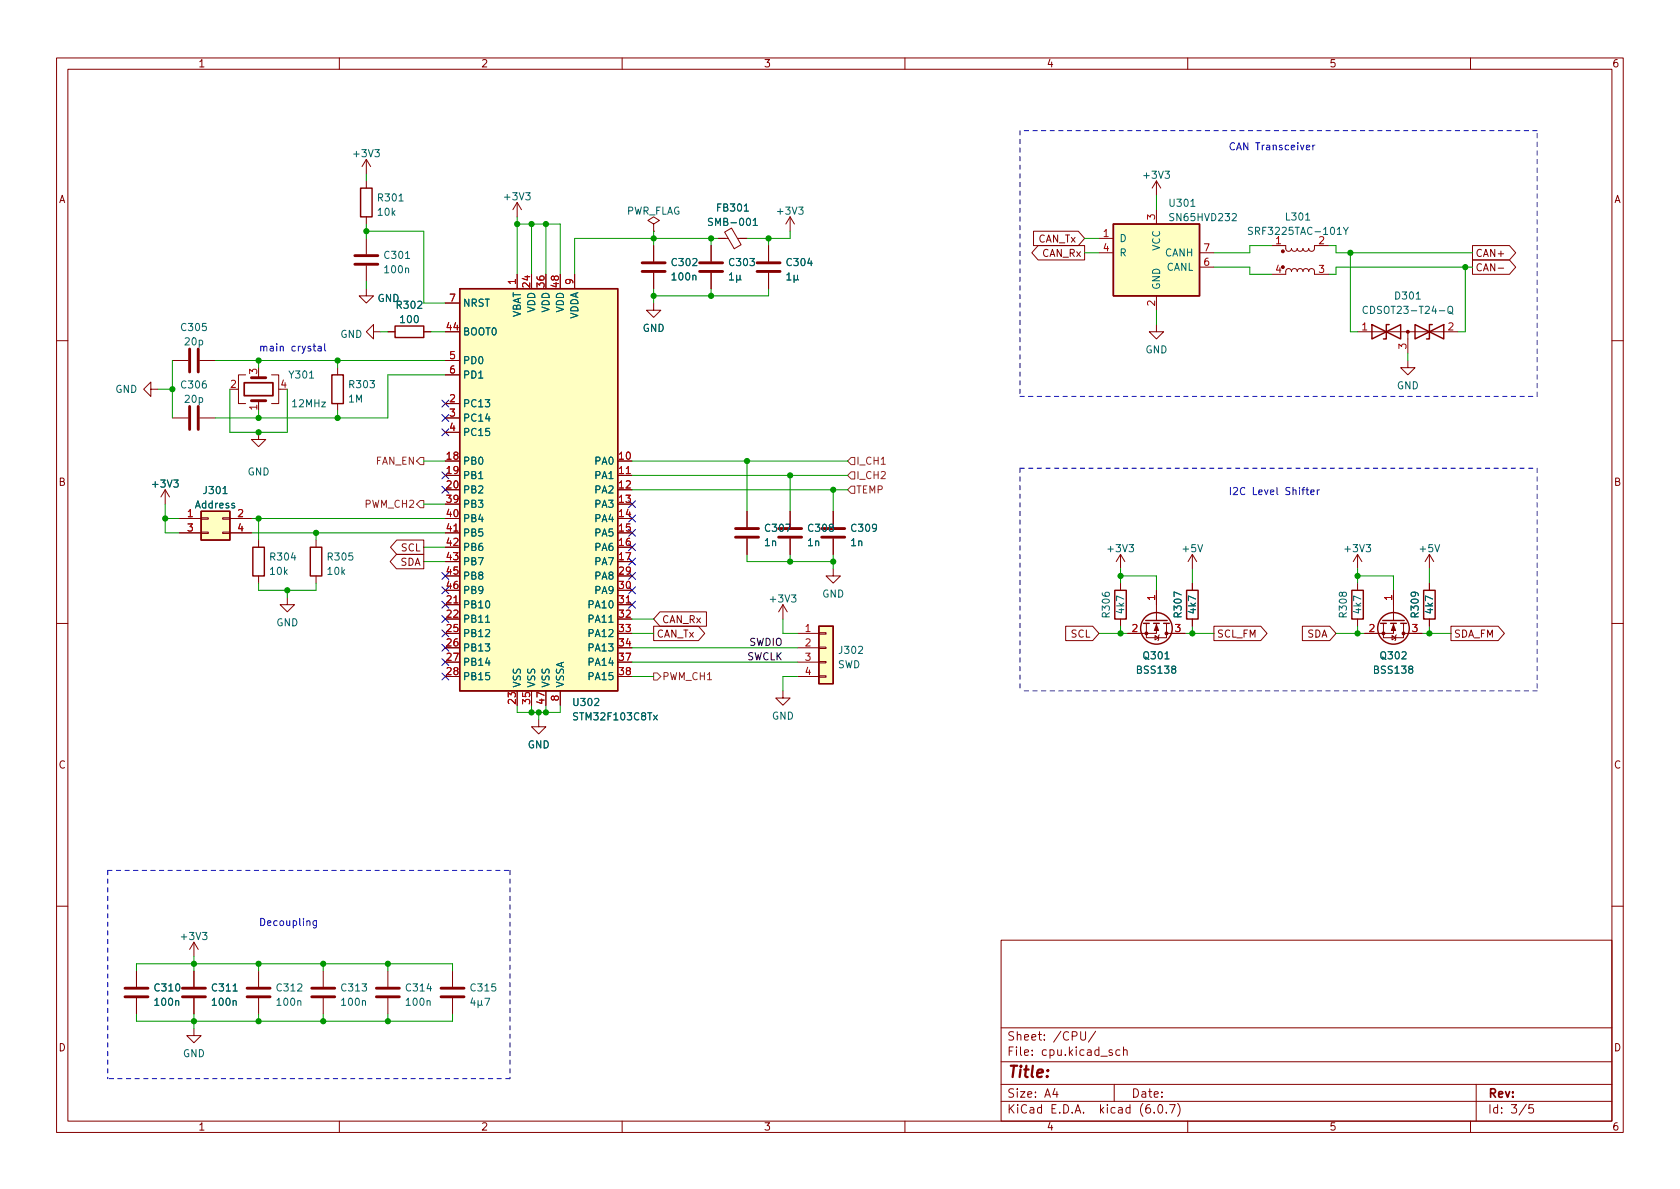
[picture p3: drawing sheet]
<svg xmlns="http://www.w3.org/2000/svg" width="297mm" height="210mm" viewBox="0 0 297 210" stroke-linecap="round" stroke-linejoin="round" font-family="sans-serif">
<g fill="none" stroke="#840000" stroke-width=".18">
<path d="M10 10.2h277v190.1h-277zM12 12.2h273v186.1h-273zM60 10.2v2M110 10.2v2M160 10.2v2M210 10.2v2M260 10.2v2M64.8 28.2l-.8 1.3M64.8 28.2v2.5M64.8 32v1.3M64.8 38.3v1.3M64.8 28.2l.7 1.3"/>
<path d="M91.4 35.8v2.5M91.4 35.8l-.7 1.3M91.4 35.8l.8 1.3M115.6 39.6l1-.6-1-.7-1 .7 1 .6v1.3M139.7 38.3l.8 1.3M139.7 38.3v2.6M139.7 38.3l-.8 1.3M204.5 32v2.5M204.5 37.1v2.5M204.5 32l-.8 1.3M204.5 32l.7 1.3M64.8 51v1.3h1.2l-1.2 1.3-1.3-1.3h1.3"/>
<path d="M64.8 42.2v2.8M64.8 47v2.8M66 58.7v-1.3l-1.2 1.3 1.2 1.2v-1.2h1.3M68.6 58.7h1.2M74.9 58.7h1.3M78.7 53.6h2.6M91.4 48.5v2.5M101.6 48.5v2.5M115.6 53.6v1.3h1.2l-1.2 1.2-1.3-1.2h1.3M115.6 40.9h.1M115.6 43.4v2.8M115.6 48.3v2.7"/>
<path d="M125.7 43.4v2.8M125.7 48.3v2.7M127 42.2h1.8M128.1 41l1.2-.7 1.7 3-1.2 .7zM130.4 42.2h1.7M135.9 43.4v2.8M135.9 48.3v2.7M182.7 40.9h8l1.1 1.3-1.1 1.2h-8zM183.5 43.4h8.3v2.6h-8.3l-1.1-1.3zM194.3 42.2h2.5M194.3 44.7h2.5M204.5 57.4v1.3h1.2l-1.2 1.2-1.3-1.2h1.3"/>
<path d="M204.5 52.3v2.6M212.1 44.7h2.5M212.1 47.2h2.5M224.8 43.4h2.5l.1 .8 .4 .2 .4-.1 .1-.4 .2 .4 .3 .1 .4-.1 .2-.4 .1 .4 .3 .1 .4-.1 .2-.4 .1 .4 .3 .1h.4l.2-.5 .2 .4 .4 .1 .4-.3v-.7h2.5M224.8 48.5h2.5l.1-.7 .4-.3 .4 .1 .1 .4 .2-.3 .3-.2 .4 .1 .2 .4 .2-.4 .4-.1 .3 .2 .1 .3 .2-.4 .4-.1 .3 .2 .1 .3 .2-.4 .4-.1 .4 .3v.7h2.5M240 58.7h17.8M248.9 58.7v3.8M260.3 46h6.6l1.1 1.2-1.1 1.3h-6.6zM260.3 43.4h6.6l1.1 1.3-1.1 1.3h-6.6zM264.9 47.4h1M10 60.2h2M26.7 68.8v-1.2l-1.3 1.2 1.3 1.3v-1.3h1.2"/>
<path d="M30.5 73.9h2.8M30.5 63.7h2.8M35.3 73.9h2.8M35.3 63.7h2.8M43.4 66.3h-1.2v5.1h1.2M45.7 76.4v1.3h1.3l-1.3 1.3-1.3-1.3h1.3M45.7 66.3v.5M45.7 70.9v.5M48 66.3h1.3v5.1h-1.3M59.7 65v1.3M59.7 71.4v1.2M78.7 71.4h2.6"/>
<path d="M78.7 73.9h2.6M78.7 76.4h2.6M78.7 63.7h2.6M78.7 66.3h2.6M248.9 63.7v1.3h1.3l-1.3 1.3-1.3-1.3h1.3M285 60.2h2M29.2 86.6l-.8 1.3M29.2 86.6v2.5M29.2 86.6l.8 1.3M31.7 94.2h3.9M31.7 91.7h3.9M35.6 94.1h1.2v.3h-1.2z"/>
<path d="M35.6 91.6h1.2v.2h-1.2zM39.4 94.1h1.2v.3h-1.2zM39.4 91.6h1.2v.2h-1.2zM40.6 94.2h3.8M40.6 91.7h3.8M45.7 95.5v1.3M55.9 95.5v1.3M70.1 98h4.8v2.6h-4.8l-1.1-1.3zM70.2 95.5h4.7v2.5h-4.7l-1.2-1.2zM78.7 94.2h2.6M109.2 84.1h2.6M132.1 90.4v2.8"/>
<path d="M132.1 95.2v2.8M139.7 90.4v2.8M139.7 95.2v2.8M147.3 90.4v2.8M147.3 95.2v2.8M198.1 98l-.7 1.3M198.1 98v2.6M198.1 98l.8 1.3M210.8 98l-.7 1.3M210.8 98v2.6M210.8 98l.8 1.3M240 98v2.6"/>
<path d="M240 98l-.7 1.3M240 98l.8 1.3M252.7 98v2.6M252.7 98l-.7 1.3M252.7 98l.8 1.3M10 110.2h2M45.7 101.8v1.3M50.8 105.7v1.2h1.3l-1.3 1.3-1.3-1.3h1.3M55.9 101.8v1.3M78.7 106.9h2.6M109.2 106.9h2.6M115.6 110.7h7.9l1.1 1.3-1.1 1.3h-7.9z"/>
<path d="M116.7 108.2h8.2v2.5h-8.2l-1.1-1.2zM138.4 106.9l-.7 1.3M138.4 106.9v2.6M138.4 106.9l.8 1.3M141 112h3.8M141 114.5h3.8M141 117.1h3.8M141 119.6h3.8M144.8 119.5h1.2v.3h-1.2zM144.8 117h1.2v.2h-1.2zM144.8 114.4h1.2v.3h-1.2zM144.8 111.9h1.2v.2h-1.2z"/>
<path d="M147.3 100.6v1.2h1.3l-1.3 1.3-1.3-1.3h1.3M188.4 110.7h4.8l1.1 1.3-1.1 1.3h-4.8zM198.1 103.1v1.3M198.1 109.5v1.2M202.7 110.2v2.6h3.5v-2.6M204.2 112.4l.7 .4-.7 .4zM204.5 110.2v1.8h-5.1M204.5 104.4v5.3M205 112.3l-.1 .1v.8l-.2 .1M206.2 112h3.3M210.8 103.1v1.3M210.8 109.5v1.2"/>
<path d="M214.6 110.7h8.3l1.1 1.3-1.1 1.3h-8.3zM230.3 110.7h4.8l1.1 1.3-1.1 1.3h-4.8zM240 103.1v1.3M240 109.5v1.2M244.6 110.2v2.6h3.6v-2.6M246.1 112.4l.7 .4-.7 .4zM246.4 110.2v1.8h-5.1M246.4 104.4v5.3M246.9 112.3l-.1 .1v.8l-.2 .1M248.2 112h3.3M252.7 103.1v1.3M252.7 109.5v1.2"/>
<path d="M256.5 110.7h8.4l1.1 1.3-1.1 1.3h-8.4zM285 110.2h2M95.2 127.2v1.3h1.3l-1.3 1.3-1.2-1.3h1.2M99.1 122.2v2.5M138.4 122.2v1.2h1.3l-1.3 1.3-1.2-1.3h1.2M10 160.2h2M24.1 171.7v2.8M24.1 176.5v2.8M34.3 166.6v2.6M34.3 171.7v2.8M34.3 176.5v2.8M34.3 166.6l-.8 1.3"/>
<path d="M34.3 166.6l.8 1.3M45.7 171.7v2.8M45.7 176.5v2.8M57.1 171.7v2.8M57.1 176.5v2.8M68.6 171.7v2.8M68.6 176.5v2.8M80 171.7v2.8M80 176.5v2.8M177 166.3h108v32h-108zM285 160.2h2M34.3 181.9v1.2h1.3l-1.3 1.3-1.3-1.3h1.3"/>
<path d="M60 198.3v2M110 198.3v2M160 198.3v2M177 194.8h108M177 191.8h108M177 187.8h108M177 181.8h108M186.5 192.5l-.4 1h1M186.9 193v1M191.1 182.4v1.2l.3 .3h.2l.3-.3v-1.2M193.7 182.4l-1.3 1.9M196.6 185.7l-.3-.1-.2 .2v.3l.5 .1v.4h-.5"/>
<path d="M197 191.8v3M198 185.7l-.4-.1-.3 .3v.4l.1 .3h.6M198.6 185.8l.3-.2 .3 .1 .1 .9M198.6 185.1v1.5M204.1 196.7v.1M204.9 195.4l.2-.1a.81 .81 0 0 1 .6 .7 .81 .81 0 0 1-.3 .8h-.2a.81 .81 0 0 1-.6-.6 .81 .81 0 0 1 .3-.8zM206.2 196.7v.1M206.8 195.3h1l-.7 1.5M208.2 195.1a1.72 1.72 0 0 1 0 2.3M210 198.3v2M260 198.3v2M261 191.8v6.5"/>
<path d="M269.9 195.3l-1.3 1.9M271.1 195.3h-.7l-.1 .7 .2-.1 .5 .1 .2 .2-.1 .5-.2 .1-.6-.1"/>
</g>
<g fill="none" stroke="#840000" stroke-width=".51">
<path d="M62.7 46.7h4.1M62.7 45.2h4.1M113.5 48h4.1M113.5 46.5h4.1M123.7 48h4.1M123.7 46.5h4.1M133.9 48h4M133.9 46.5h4M33.5 61.7v4.1M33.5 71.9v4M35.1 61.7v4.1M35.1 71.9v4"/>
<path d="M44.4 70.9h2.6M44.4 66.8h2.6M130 95h4.1M130 93.5h4.1M137.7 95h4M137.7 93.5h4M145.3 95h4.1M145.3 93.5h4.1M22.1 176.3h4.1M22.1 174.7h4.1M32.3 176.3h4M32.3 174.7h4"/>
<path d="M43.7 176.3h4.1M43.7 174.7h4.1M55.1 176.3h4.1M55.1 174.7h4.1M66.5 176.3h4.1M66.5 174.7h4.1M78 176.3h4M78 174.7h4"/>
</g>
<g fill="none" stroke="#006464" stroke-width=".18">
<path d="M126 38.7l-.5-.1-.2 .1v.4l.6 .2 .1 .3-.3 .3-.4-.1M133.2 39l.3-.4v1.3M133.2 39.9h.7M129 48.6l.3-.4v1.3M129 49.5h.7M130.2 48.7v1.2M130.8 49.3l.2 .2M130.8 48.7v.8h-.4l-.2-.2M139.1 48.6l.4-.4v1.3M139.1 49.5h.8M140.4 48.7v1.2M141 49.3l.2 .2"/>
<path d="M141 48.7l-.1 .8h-.3l-.2-.2M221.4 40.3l-.4-.1-.2 .1v.4l.5 .2 .1 .3-.2 .3-.5-.1M237.5 40.2l.5 .7 .4-.7M238 40.9v.6M241.8 54.3a.6 .6 0 0 0-.9 .4 .6 .6 0 0 0 .6 .7l.3-.1M256.1 54.3l.2-.1a.43 .43 0 0 1 .5 .4v.4a.42 .42 0 0 1-.4 .5 .42 .42 0 0 1-.4-.5zM256.2 55.1l.7 .5M85.9 110h.7M83.6 176.5l-.3 .9h.7M83.9 176.9v.9M84.5 176.9v1.3M85.1 177.6l.2 .2"/>
<path d="M85.1 176.9v.8l-.4 .1-.2-.2M85.7 176.5h.9l-.6 1.3"/>
</g>
<g fill="#ffffc2" stroke="#ffffc2" stroke-width=".18">
<path d="M81.3 51h27.9v71.2h-27.9z"/>
<path d="M35.6 90.4h5v5.1h-5z"/>
<path d="M144.8 110.7h2.5v10.2h-2.5z"/>
<path d="M196.8 39.6h15.3v12.7h-15.3z"/>
</g>
<g fill="none" stroke="#840000" stroke-width=".25">
<path d="M63.8 33.3h2v5h-2zM196.8 39.6h15.3v12.7h-15.3zM69.8 57.7h5.1v2h-5.1zM81.3 51h27.9v71.2h-27.9zM242.6 57.4l5 2.5v-2.5l-5 2.5zM245.6 57.4h-.5v2.5h-.5M250.2 57.4l5.1 2.5v-2.5l-5.1 2.5zM253.2 57.4h-.5v2.5h-.5M58.7 66.3h2v5.1h-2zM35.6 90.4h5v5.1h-5zM44.7 96.8h2v5h-2zM54.9 96.8h2v5h-2z"/>
<path d="M144.8 110.7h2.5v10.2h-2.5zM197.1 104.4h2v5.1h-2zM202.2 110.2h1M202.6 109.7h3.8M204 110.2h1M205.7 110.2h1.1M209.8 104.4h2v5.1h-2zM239 104.4h2v5.1h-2zM244.1 110.2h1M244.5 109.7h3.8M245.9 110.2h1M247.6 110.2h1.1"/>
<path d="M251.7 104.4h2v5.1h-2z"/>
<circle cx="204.5" cy="111.1" r="2.79"/>
<circle cx="246.4" cy="111.1" r="2.79"/>
</g>
<path d="M43.2 67.7h5.1v2.3h-5.1z" fill="none" stroke="#840000" stroke-width=".3"/>
<g fill="#840000" stroke="#840000" stroke-width=".18">
<path d="M204.5 110.5l.4 1h-.8z"/>
<path d="M246.4 110.5l.4 1h-.8z"/>
<circle cx="202.7" cy="112" r=".25"/>
<circle cx="206.2" cy="112" r=".25"/>
<circle cx="244.6" cy="112" r=".25"/>
<circle cx="248.2" cy="112" r=".25"/>
<circle cx="248.9" cy="58.7" r=".25"/>
<circle cx="226.8" cy="44.4" r=".25"/>
</g>
<path d="M74.3 80.9h.6v1.3h-.6l-.6-.7zM74.3 88.5h.6v1.3h-.6l-.6-.7zM150.5 83.4h.6v1.3h-.6l-.6-.6zM150.5 86h.6v1.2h-.6l-.6-.6zM150.5 80.9h.6v1.3h-.6l-.6-.7zM115.6 119h.6l.6 .6-.6 .7h-.6z" fill="none" stroke="#725600" stroke-width=".18"/>
<g fill="none" stroke="#0000c2" stroke-width=".18">
<path d="M231 26.1l.6-.1-.1-.3h-.3l-.2 .1v.6h.5M232.1 25.7v.8M232.5 25.7l-.4 .2M55.4 61.2h.4M55.5 60.8v1.1l.3 .2M56.3 61.3h.4l.1 .8M56.8 61.5l-.4 .1-.2 .2 .2 .3 .4-.1M57.4 60.8v1.1l.2 .2M230.9 86.6h.5M231.1 86.2v1.1l.3 .2M231.8 87l.6-.1-.1-.2-.4-.1-.1 .2v.6h.5M232.9 86.6v.9"/>
<path d="M233.3 86.6l-.4 .3M56 162.8v1.1l-.3 .2-.3-.1M56 162.9l-.4-.1-.2 .3 .1 .5h.5"/>
</g>
<path d="M180.3 23.1v47M271.8 23.1h-91.5M180.3 70.1h91.5M271.8 70.1v-47M180.3 82.8h91.5M180.3 82.8v39.4M271.8 82.8v39.4M271.8 122.2h-91.5M19 153.9v36.8M19 153.9h71.2M90.2 153.9v36.8M90.2 190.7h-71.2" fill="none" stroke="#0000c2" stroke-width=".18" stroke-dasharray=".8 .8"/>
<g fill="none" stroke="#009600" stroke-width=".18">
<path d="M64.8 30.7v1.3M64.8 39.6v2.6M91.4 39.6h7.7v8.9M91.4 38.3v10.2M94 39.6v8.9M96.5 39.6v8.9M204.5 34.5v2.6M64.8 49.8v1.2M64.8 40.9h10.1v12.7h3.8M67.3 58.7h1.3M76.2 58.7h2.5M115.6 40.9v2.5"/>
<path d="M115.6 51v2.6M125.7 42.2v1.2M125.7 51v1.3M127 42.2h-25.4v6.3M135.9 42.2v1.2M135.9 51v1.3h-20.3M139.7 40.9v1.3h-7.6M191.8 44.7h2.5M191.8 42.2h2.5M204.5 54.9v2.5M214.6 47.2h6.4v1.3h3.8M224.8 43.4h-3.8v1.3h-6.4"/>
<path d="M234.9 43.4h1.3v1.3h24.1M238.8 44.7v14h1.2M259.1 47.2v11.5h-1.3M260.3 47.2h-24.1v1.3h-1.3M27.9 68.8h2.6M30.5 63.7v10.2M38.1 63.7h40.6M40.6 68.8v7.6h10.2v-7.6M45.7 63.7v1.3M45.7 72.6v1.3M59.7 63.7v1.3M59.7 72.6v1.3"/>
<path d="M78.7 66.3h-10.1v7.6h-30.5M248.9 62.5v1.2M29.2 89.1v5.1h2.5M29.2 91.7h2.5M44.4 94.2h34.3M44.4 91.7h34.3M45.7 91.7v3.8M55.9 94.2v1.3M74.9 81.5h3.8M74.9 99.3h3.8M74.9 96.8h3.8M74.9 89.1h3.8"/>
<path d="M111.8 86.6h38.1M111.8 84.1h38.1M111.8 81.5h38.1M132.1 81.5v8.9M132.1 98v1.3h15.2M139.7 84.1v6.3M139.7 98v1.3M147.3 86.6v3.8M147.3 98v2.6M45.7 103.1v1.3h10.2v-1.3M50.8 104.4v1.3M111.8 112h3.8"/>
<path d="M111.8 119.6h3.8M111.8 109.5h3.8M111.8 114.5h29.2M111.8 117.1h29.2M138.4 109.5v2.5h2.6M141 119.6h-2.6v2.6M194.3 112h5.1M198.1 100.6v2.5M198.1 110.7v1.3M198.1 101.8h6.4v2.6M209.5 112h5.1M210.8 100.6v2.5"/>
<path d="M210.8 110.7v1.3M236.2 112h5.1M240 101.8h6.4v2.6M240 100.6v2.5M240 110.7v1.3M251.5 112h5M252.7 100.6v2.5M252.7 110.7v1.3M91.4 124.7v1.3h7.7v-1.3M94 124.7v1.3M95.2 126v1.2M96.5 124.7v1.3"/>
<path d="M24.1 171.7v-1.3h55.9v1.3M24.1 179.3v1.3h55.9v-1.3M34.3 169.2v2.5M34.3 179.3v2.6M45.7 170.4v1.3M45.7 179.3v1.3M57.1 170.4v1.3M57.1 179.3v1.3M68.6 170.4v1.3M68.6 179.3v1.3"/>
</g>
<g fill="none" stroke="#000084" stroke-width=".18">
<path d="M78.1 75.8l1.2 1.3M78.1 73.3l1.2 1.2M78.1 70.8l1.2 1.2M79.3 75.8l-1.2 1.3M79.3 73.3l-1.2 1.2M79.3 70.8l-1.2 1.2M78.1 86l1.2 1.2M78.1 83.5l1.2 1.2M79.3 86l-1.2 1.2M79.3 83.5l-1.2 1.2M111.2 91.1l1.2 1.2M111.2 93.6l1.2 1.2"/>
<path d="M111.2 98.7l1.2 1.2M111.2 88.5l1.2 1.3M111.2 96.2l1.2 1.2M112.4 91.1l-1.2 1.2M112.4 93.6l-1.2 1.2M112.4 98.7l-1.2 1.2M112.4 88.5l-1.2 1.3M112.4 96.2l-1.2 1.2M78.1 116.5l1.2 1.2M78.1 113.9l1.2 1.3M78.1 119l1.2 1.2M78.1 108.9l1.2 1.2"/>
<path d="M78.1 106.3l1.2 1.2M78.1 101.2l1.2 1.3M78.1 103.8l1.2 1.2M78.1 111.4l1.2 1.2M79.3 116.5l-1.2 1.2M79.3 113.9l-1.2 1.3M79.3 119l-1.2 1.2M79.3 108.9l-1.2 1.2M79.3 106.3l-1.2 1.2M79.3 101.2l-1.2 1.3M79.3 103.8l-1.2 1.2M79.3 111.4l-1.2 1.2"/>
<path d="M111.2 106.3l1.2 1.2M111.2 103.8l1.2 1.2M111.2 101.2l1.2 1.3M112.4 106.3l-1.2 1.2M112.4 103.8l-1.2 1.2M112.4 101.2l-1.2 1.3"/>
</g>
<g fill="#009600" stroke="#009600" stroke-width=".18">
<circle cx="135.9" cy="42.2" r=".46"/>
<circle cx="115.6" cy="42.2" r=".46"/>
<circle cx="132.1" cy="81.5" r=".46"/>
<circle cx="125.7" cy="52.3" r=".46"/>
<circle cx="125.7" cy="42.2" r=".46"/>
<circle cx="115.6" cy="52.3" r=".46"/>
<circle cx="147.3" cy="99.3" r=".46"/>
<circle cx="139.7" cy="99.3" r=".46"/>
<circle cx="252.7" cy="112" r=".46"/>
<circle cx="210.8" cy="112" r=".46"/>
<circle cx="240" cy="101.8" r=".46"/>
<circle cx="240" cy="112" r=".46"/>
<circle cx="198.1" cy="101.8" r=".46"/>
<circle cx="198.1" cy="112" r=".46"/>
<circle cx="139.7" cy="84.1" r=".46"/>
<circle cx="147.3" cy="86.6" r=".46"/>
<circle cx="238.8" cy="44.7" r=".46"/>
<circle cx="259.1" cy="47.2" r=".46"/>
<circle cx="55.9" cy="94.2" r=".46"/>
<circle cx="50.8" cy="104.4" r=".46"/>
<circle cx="68.6" cy="170.4" r=".46"/>
<circle cx="94" cy="126" r=".46"/>
<circle cx="57.1" cy="180.6" r=".46"/>
<circle cx="57.1" cy="170.4" r=".46"/>
<circle cx="96.5" cy="126" r=".46"/>
<circle cx="95.2" cy="126" r=".46"/>
<circle cx="68.6" cy="180.6" r=".46"/>
<circle cx="45.7" cy="180.6" r=".46"/>
<circle cx="34.3" cy="180.6" r=".46"/>
<circle cx="45.7" cy="170.4" r=".46"/>
<circle cx="34.3" cy="170.4" r=".46"/>
<circle cx="45.7" cy="73.9" r=".46"/>
<circle cx="59.7" cy="73.9" r=".46"/>
<circle cx="45.7" cy="76.4" r=".46"/>
<circle cx="29.2" cy="91.7" r=".46"/>
<circle cx="30.5" cy="68.8" r=".46"/>
<circle cx="45.7" cy="63.7" r=".46"/>
<circle cx="59.7" cy="63.7" r=".46"/>
<circle cx="45.7" cy="91.7" r=".46"/>
<circle cx="96.5" cy="39.6" r=".46"/>
<circle cx="94" cy="39.6" r=".46"/>
<circle cx="91.4" cy="39.6" r=".46"/>
<circle cx="64.8" cy="40.9" r=".46"/>
</g>
<text font-size="2.8" fill="#840000" x="178" y="190.6">Title:</text>
<g font-size="2.1" fill="#840000">
<text x="178" y="184">Sheet: /CPU/</text>
<text x="178" y="186.7">File: cpu.kicad_sch</text>
<text x="178" y="196.9">KiCad E.D.A. kicad (6.0.7)</text>
<text x="178" y="194.1">Size: A4</text>
<text x="200" y="194.1">Date:</text>
<text x="263" y="194.1">Rev:</text>
<text x="263" y="196.9">Id: 3/5</text>
</g>
<g font-size="1.8" fill="#840000">
<text x="35" y="11.9">1</text>
<text x="85" y="11.9">2</text>
<text x="135" y="11.9">3</text>
<text x="185" y="11.9">4</text>
<text x="235" y="11.9">5</text>
<text x="285" y="11.9">6</text>
<text x="10.3" y="35.9">A</text>
<text x="285.3" y="35.9">A</text>
<text x="183.5" y="42.9">CAN_Tx</text>
<text x="184.2" y="45.4">CAN_Rx</text>
<text x="260.8" y="48">CAN-</text>
<text x="260.8" y="45.4">CAN+</text>
<text x="10.3" y="85.9">B</text>
<text x="285.3" y="85.9">B</text>
<text x="70.7" y="100">SDA</text>
<text x="70.9" y="97.5">SCL</text>
<text x="116" y="112.7">CAN_Tx</text>
<text x="117" y="110.2">CAN_Rx</text>
<text x="189.3" y="112.7">SCL</text>
<text x="215.1" y="112.7">SCL_FM</text>
<text x="231.1" y="112.7">SDA</text>
<text x="257" y="112.7">SDA_FM</text>
<text x="10.3" y="135.9">C</text>
<text x="285.3" y="135.9">C</text>
<text x="10.3" y="185.9">D</text>
<text x="285.3" y="185.9">D</text>
<text x="35" y="199.9">1</text>
<text x="85" y="199.9">2</text>
<text x="135" y="199.9">3</text>
<text x="185" y="199.9">4</text>
<text x="235" y="199.9">5</text>
<text x="285" y="199.9">6</text>
</g>
<g font-size="1.8" fill="#006464">
<text x="62.7" y="27.8">+3V3</text>
<text x="67" y="35.6">R301</text>
<text x="89.4" y="35.4">+3V3</text>
<text x="202.4" y="31.6">+3V3</text>
<text x="66.9" y="38.1">10k</text>
<text x="110.6" y="37.9">PWR_FLAG</text>
<text x="125.8" y="39.9">SMB-001</text>
<text x="126.9" y="37.4">FB301</text>
<text x="137.6" y="37.9">+3V3</text>
<text x="206.9" y="36.6">U301</text>
<text x="207.2" y="39.1">SN65HVD232</text>
<text x="221.6" y="41.5">SRF3225TAC-101Y</text>
<text x="227.5" y="39">L301</text>
<text x="68.1" y="45.8">C301</text>
<text x="118.9" y="47">C302</text>
<text x="129.1" y="47">C303</text>
<text x="139.2" y="47">C304</text>
<text x="197.9" y="42.8">D</text>
<text x="197.9" y="45.3">R</text>
<text x="205.1" y="44.4" transform="rotate(-90 205.1 44.4)">VCC</text>
<text x="206" y="45.3">CANH</text>
<text x="206.2" y="47.9">CANL</text>
<text x="66.7" y="53.4">GND</text>
<text x="68.1" y="48.3">100n</text>
<text x="118.9" y="49.6">100n</text>
<text x="205.1" y="51.3" transform="rotate(-90 205.1 51.3)">GND</text>
<text x="246.8" y="53">D301</text>
<text x="32.2" y="58.5">C305</text>
<text x="60.2" y="59.7">GND</text>
<text x="70.3" y="54.6">R302</text>
<text x="70.9" y="57.1">100</text>
<text x="81.8" y="59.3">BOOT0</text>
<text x="81.8" y="54.2">NRST</text>
<text x="92.1" y="56.4" transform="rotate(-90 92.1 56.4)">VBAT</text>
<text x="94.6" y="55.3" transform="rotate(-90 94.6 55.3)">VDD</text>
<text x="97.2" y="55.3" transform="rotate(-90 97.2 55.3)">VDD</text>
<text x="99.7" y="55.3" transform="rotate(-90 99.7 55.3)">VDD</text>
<text x="102.2" y="56.6" transform="rotate(-90 102.2 56.6)">VDDA</text>
<text x="113.6" y="58.7">GND</text>
<text x="242" y="55.5">CDSOT23-T24-Q</text>
<text x="32.8" y="61.1">20p</text>
<text x="81.8" y="64.4">PD0</text>
<text x="202.5" y="62.5">GND</text>
<text x="20.4" y="69.5">GND</text>
<text x="32.2" y="68.7">C306</text>
<text x="32.8" y="71.2">20p</text>
<text x="51.3" y="66.9">Y301</text>
<text x="61.6" y="71.2">1M</text>
<text x="61.9" y="68.6">R303</text>
<text x="81.8" y="66.9">PD1</text>
<text x="247" y="68.8">GND</text>
<text x="51.8" y="72">12MHz</text>
<text x="81.8" y="72">PC13</text>
<text x="81.8" y="74.5">PC14</text>
<text x="81.8" y="77.1">PC15</text>
<text x="81.8" y="82.2">PB0</text>
<text x="105.3" y="82.2">PA0</text>
<text x="27.1" y="86.2">+3V3</text>
<text x="34.6" y="89.9">Address</text>
<text x="36.1" y="87.4">J301</text>
<text x="43.8" y="84.1">GND</text>
<text x="81.8" y="84.7">PB1</text>
<text x="81.8" y="87.2">PB2</text>
<text x="81.8" y="89.8">PB3</text>
<text x="105.3" y="84.7">PA1</text>
<text x="105.3" y="87.2">PA2</text>
<text x="105.3" y="89.8">PA3</text>
<text x="81.8" y="92.3">PB4</text>
<text x="81.8" y="94.9">PB5</text>
<text x="105.3" y="92.3">PA4</text>
<text x="105.3" y="94.9">PA5</text>
<text x="135.4" y="94">C307</text>
<text x="143" y="94">C308</text>
<text x="150.7" y="94">C309</text>
<text x="47.8" y="101.6">10k</text>
<text x="47.9" y="99.1">R304</text>
<text x="58" y="101.6">10k</text>
<text x="58.1" y="99.1">R305</text>
<text x="81.8" y="97.4">PB6</text>
<text x="81.8" y="99.9">PB7</text>
<text x="105.3" y="97.4">PA6</text>
<text x="105.3" y="99.9">PA7</text>
<text x="135.2" y="96.6">1n</text>
<text x="142.8" y="96.6">1n</text>
<text x="150.5" y="96.6">1n</text>
<text x="196" y="97.6">+3V3</text>
<text x="209.2" y="97.6">+5V</text>
<text x="237.9" y="97.6">+3V3</text>
<text x="251.1" y="97.6">+5V</text>
<text x="81.8" y="107.6">PB10</text>
<text x="81.8" y="102.5">PB8</text>
<text x="81.8" y="105">PB9</text>
<text x="104.3" y="107.6">PA10</text>
<text x="105.3" y="102.5">PA8</text>
<text x="105.3" y="105">PA9</text>
<text x="136.3" y="106.5">+3V3</text>
<text x="145.4" y="105.7">GND</text>
<text x="48.8" y="110.7">GND</text>
<text x="81.8" y="110.1">PB11</text>
<text x="81.8" y="112.6">PB12</text>
<text x="104.3" y="110.1">PA11</text>
<text x="104.3" y="112.6">PA12</text>
<text x="196.2" y="109" transform="rotate(-90 196.2 109)">R306</text>
<text x="198.8" y="108.4" transform="rotate(-90 198.8 108.4)">4k7</text>
<text x="208.9" y="109" transform="rotate(-90 208.9 109)">R307</text>
<text x="211.5" y="108.4" transform="rotate(-90 211.5 108.4)">4k7</text>
<text x="238.1" y="109" transform="rotate(-90 238.1 109)">R308</text>
<text x="240.7" y="108.4" transform="rotate(-90 240.7 108.4)">4k7</text>
<text x="250.8" y="109" transform="rotate(-90 250.8 109)">R309</text>
<text x="253.4" y="108.4" transform="rotate(-90 253.4 108.4)">4k7</text>
<text x="81.8" y="115.2">PB13</text>
<text x="81.8" y="117.7">PB14</text>
<text x="104.3" y="115.2">PA13</text>
<text x="104.3" y="117.7">PA14</text>
<text x="148.1" y="118.2">SWD</text>
<text x="148.5" y="115.6">J302</text>
<text x="201.2" y="119.1">BSS138</text>
<text x="202.3" y="116.6">Q301</text>
<text x="243.1" y="119.1">BSS138</text>
<text x="244.2" y="116.6">Q302</text>
<text x="81.8" y="120.3">PB15</text>
<text x="92.1" y="121.7" transform="rotate(-90 92.1 121.7)">VSS</text>
<text x="94.6" y="121.7" transform="rotate(-90 94.6 121.7)">VSS</text>
<text x="97.2" y="121.7" transform="rotate(-90 97.2 121.7)">VSS</text>
<text x="99.7" y="121.7" transform="rotate(-90 99.7 121.7)">VSSA</text>
<text x="101.5" y="124.8">U302</text>
<text x="104.3" y="120.3">PA15</text>
<text x="101.8" y="127.4">STM32F103C8Tx</text>
<text x="136.5" y="127.2">GND</text>
<text x="93.3" y="132.3">GND</text>
<text x="32.2" y="166.2">+3V3</text>
<text x="27.5" y="175.3">C310</text>
<text x="27.5" y="177.8">100n</text>
<text x="37.6" y="175.3">C311</text>
<text x="37.7" y="177.8">100n</text>
<text x="49.1" y="175.3">C312</text>
<text x="49.1" y="177.8">100n</text>
<text x="60.5" y="175.3">C313</text>
<text x="60.5" y="177.8">100n</text>
<text x="71.9" y="175.3">C314</text>
<text x="72" y="177.8">100n</text>
<text x="83.3" y="175.3">C315</text>
<text x="32.3" y="186.9">GND</text>
</g>
<g font-size="1.8" fill="#0000c2">
<text x="217.2" y="26.6">CAN Transceiver</text>
<text x="45.7" y="62.1">main crystal</text>
<text x="217.2" y="87.5">I2C Level Shifter</text>
<text x="45.7" y="163.7">Decoupling</text>
</g>
<g font-size="1.8" fill="#a90000">
<text x="195.1" y="41.9">1</text>
<text x="204.2" y="38.8" transform="rotate(-90 204.2 38.8)">3</text>
<text x="195.1" y="44.4">4</text>
<text x="212.9" y="47">6</text>
<text x="212.9" y="44.4">7</text>
<text x="225.6" y="43.2">1</text>
<text x="233.2" y="43.2">2</text>
<text x="79.5" y="53.3">7</text>
<text x="91.2" y="50.3" transform="rotate(-90 91.2 50.3)">1</text>
<text x="93.7" y="50.8" transform="rotate(-90 93.7 50.8)">24</text>
<text x="96.3" y="50.8" transform="rotate(-90 96.3 50.8)">36</text>
<text x="98.8" y="50.8" transform="rotate(-90 98.8 50.8)">48</text>
<text x="101.3" y="50.3" transform="rotate(-90 101.3 50.3)">9</text>
<text x="225.6" y="48.3">4</text>
<text x="233.2" y="48.3">3</text>
<text x="79" y="58.4">44</text>
<text x="204.2" y="54.1" transform="rotate(-90 204.2 54.1)">2</text>
<text x="240.8" y="58.4">1</text>
<text x="256" y="58.4">2</text>
<text x="79.5" y="63.5">5</text>
<text x="248.7" y="61.7" transform="rotate(-90 248.7 61.7)">3</text>
<text x="40.8" y="68.6">2</text>
<text x="45.5" y="66.1" transform="rotate(-90 45.5 66.1)">3</text>
<text x="49.7" y="68.6">4</text>
<text x="79.5" y="71.1">2</text>
<text x="79.5" y="66">6</text>
<text x="45.5" y="72.5" transform="rotate(-90 45.5 72.5)">1</text>
<text x="79.5" y="73.7">3</text>
<text x="79.5" y="76.2">4</text>
<text x="79" y="81.3">18</text>
<text x="79" y="83.8">19</text>
<text x="109.5" y="81.3">10</text>
<text x="109.5" y="83.8">11</text>
<text x="79" y="86.4">20</text>
<text x="79" y="88.9">39</text>
<text x="109.5" y="86.4">12</text>
<text x="109.5" y="88.9">13</text>
<text x="33.2" y="91.4">1</text>
<text x="33.2" y="94">3</text>
<text x="42.1" y="91.4">2</text>
<text x="42.1" y="94">4</text>
<text x="79" y="91.4">40</text>
<text x="79" y="94">41</text>
<text x="109.5" y="91.4">14</text>
<text x="109.5" y="94">15</text>
<text x="79" y="96.5">42</text>
<text x="79" y="99.1">43</text>
<text x="79" y="101.6">45</text>
<text x="109.5" y="96.5">16</text>
<text x="109.5" y="99.1">17</text>
<text x="109.5" y="101.6">29</text>
<text x="79" y="106.7">21</text>
<text x="79" y="104.1">46</text>
<text x="109.5" y="104.1">30</text>
<text x="109.5" y="106.7">31</text>
<text x="204.2" y="106.2" transform="rotate(-90 204.2 106.2)">1</text>
<text x="246.1" y="106.2" transform="rotate(-90 246.1 106.2)">1</text>
<text x="79" y="109.2">22</text>
<text x="79" y="111.8">25</text>
<text x="109.5" y="109.2">32</text>
<text x="109.5" y="111.8">33</text>
<text x="142.4" y="111.8">1</text>
<text x="200.2" y="111.8">2</text>
<text x="207.8" y="111.8">3</text>
<text x="242.1" y="111.8">2</text>
<text x="249.7" y="111.8">3</text>
<text x="79" y="114.3">26</text>
<text x="79" y="116.8">27</text>
<text x="79" y="119.4">28</text>
<text x="109.5" y="114.3">34</text>
<text x="109.5" y="116.8">37</text>
<text x="109.5" y="119.4">38</text>
<text x="142.4" y="114.3">2</text>
<text x="142.4" y="116.8">3</text>
<text x="142.4" y="119.4">4</text>
<text x="91.2" y="124.4" transform="rotate(-90 91.2 124.4)">23</text>
<text x="93.7" y="124.4" transform="rotate(-90 93.7 124.4)">35</text>
<text x="96.3" y="124.4" transform="rotate(-90 96.3 124.4)">47</text>
<text x="98.8" y="123.9" transform="rotate(-90 98.8 123.9)">8</text>
</g>
<g font-size="1.8" fill="#725600">
<text x="66.4" y="82.2">FAN_EN</text>
<text x="151.3" y="82.2">I_CH1</text>
<text x="64.6" y="89.8">PWM_CH2</text>
<text x="151.3" y="84.7">I_CH2</text>
<text x="151.3" y="87.2">TEMP</text>
<text x="117" y="120.3">PWM_CH1</text>
</g>
<g font-size="1.8" fill="#0f0f0f">
<text x="131.9" y="116.7">SWCLK</text>
<text x="132.4" y="114.2">SWDIO</text>
</g>
</svg>
